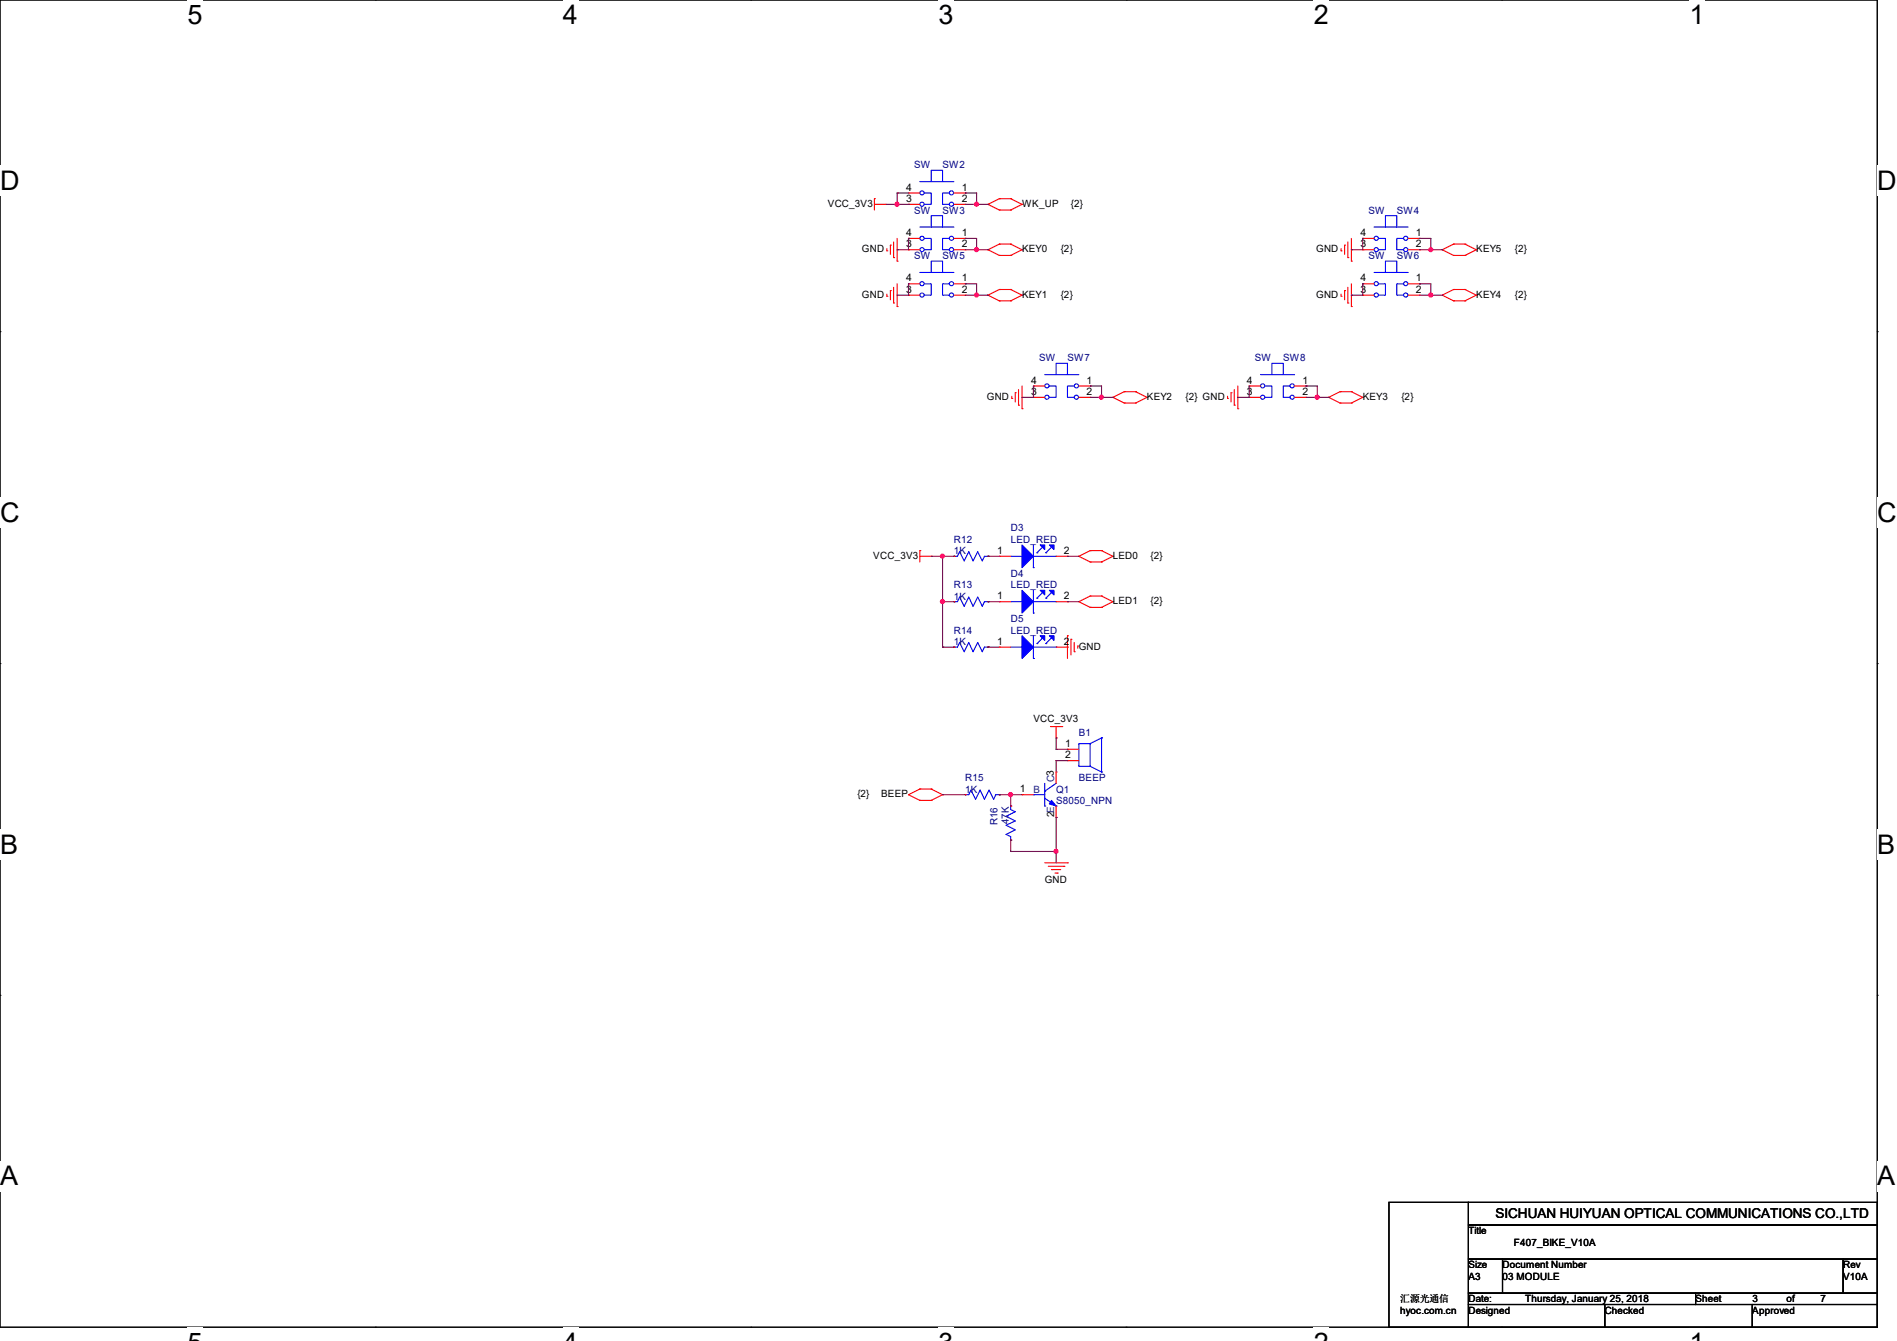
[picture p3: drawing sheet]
<svg xmlns="http://www.w3.org/2000/svg" width="297mm" height="210mm" viewBox="0 0 297 210" stroke-linecap="round" stroke-linejoin="round" font-family="sans-serif">
<path d="M0 0h293.9v207.9h-293.9z" fill="none" stroke="#000" stroke-width=".17"/>
<g fill="#fff">
<path d="M29.4 0h2.3v4.7h-2.3z"/>
<path d="M29.4 207.9h2.3v2.1h-2.3z"/>
</g>
<path d="M58.8 0h.1M58.8 207.9h.1" fill="none" stroke="#000" stroke-width=".17"/>
<g fill="#fff">
<path d="M88.1 0h2.4v4.7h-2.4z"/>
<path d="M88.1 207.9h2.4v2.1h-2.4z"/>
</g>
<path d="M117.6 0h.1M117.6 207.9h.1" fill="none" stroke="#000" stroke-width=".17"/>
<g fill="#fff">
<path d="M146.9 0h2.4v4.7h-2.4z"/>
<path d="M146.9 207.9h2.4v2.1h-2.4z"/>
</g>
<path d="M176.3 0h.1M176.3 207.9h.1" fill="none" stroke="#000" stroke-width=".17"/>
<g fill="#fff">
<path d="M205.7 0h2.4v4.7h-2.4z"/>
<path d="M205.7 207.9h2.4v2.1h-2.4z"/>
</g>
<path d="M235.1 0h.1M235.1 207.9h.1" fill="none" stroke="#000" stroke-width=".17"/>
<g fill="#fff">
<path d="M264.5 0h2.4v4.7h-2.4z"/>
<path d="M264.5 207.9h2.4v2.1h-2.4z"/>
<path d="M0 26h3v4.7h-3z"/>
<path d="M293.9 26h3.1v4.7h-3.1z"/>
<path d="M0 77.9h3v4.7h-3z"/>
<path d="M293.9 77.9h3.1v4.7h-3.1z"/>
</g>
<path d="M0 51.9h.1M293.9 51.9h.1" fill="none" stroke="#000" stroke-width=".17"/>
<g fill="#fff">
<path d="M0 129.9h2.8v4.7h-2.8z"/>
<path d="M293.9 129.9h2.9v4.7h-2.9z"/>
</g>
<path d="M0 103.9h.1M293.9 103.9h.1" fill="none" stroke="#000" stroke-width=".17"/>
<g fill="#fff">
<path d="M0 181.8h2.8v4.8h-2.8z"/>
<path d="M293.8 181.8h3v4.8h-3z"/>
</g>
<g fill="none" stroke="#000" stroke-width=".17">
<path d="M0 155.9h.1M293.9 155.9h.1M217.5 188.3h12.4v19.6h-12.4zM229.9 188.3h64v3.6h-64zM229.9 191.9h64v5.3h-64zM229.9 197.2h5.3v5.3h-5.3zM235.2 197.2h53.4v5.3h-53.4zM288.6 197.2h5.3v5.3h-5.3zM229.9 202.5h35.6v1.8h-35.6zM229.9 204.3h21.3v3.6h-21.3zM251.2 204.3h23.2v3.6h-23.2zM265.5 202.5h28.4v1.8h-28.4z"/>
<path d="M274.4 204.3h19.5v3.6h-19.5z"/>
</g>
<g fill="none" stroke="#f00" stroke-width=".17">
<path d="M136.9 31.1h.1M136.9 32h1.8M136.9 31.1v1.8M138.7 32h.1M138.9 39.3h.1M138.9 38.9v.4M139.4 38.4h.1M139.4 38.4v1.4M139.9 37.9v2.4M140.5 37.3v3.6M142.2 37.3h.1M142.2 39.1h.1"/>
<path d="M142.2 30.2h.1M142.2 32h.1M142.2 32h1.8M142.2 37.3h1.8M142.2 39.1h1.8M142.2 30.2h1.8M149.4 32h1.7M149.4 37.3h1.7M149.4 39.1h1.7M149.4 30.2h1.7M151.1 37.3h.1M151.1 39.1h.1"/>
<path d="M151.1 30.2h.1M151.1 32h.1M154.7 32h.1M154.7 39.1h.1M154.7 32l1.8 .9M154.7 39.1l1.8 .9M156.5 32.9h.1M156.5 31.1h.1M156.5 38.2h.1M156.5 32.9h1.7M156.5 31.1l-1.8 .9M156.5 31.1h1.7"/>
<path d="M156.5 38.2l-1.8 .9M156.5 38.2h1.7M158.2 32.9h.1M158.2 31.1h.1M158.2 38.2h.1M158.2 31.1l1.8 .9M158.2 38.2l1.8 .9M160 32h.1M160 39.1h.1M160 32l-1.8 .9M160 39.1l-1.8 .9M210 39.3h.1"/>
<path d="M210 38.9v.4M210.5 38.4h.1M210.5 38.4v1.4M211 37.9v2.4M211.6 37.3v3.6M213.4 37.3h.1M213.4 39.1h.1M213.4 37.3h1.7M213.4 39.1h1.7M220.5 37.3h1.7M220.5 39.1h1.7M222.2 37.3h.1"/>
<path d="M222.2 39.1h.1M225.8 39.1h.1M225.8 39.1l1.8 .9M227.6 38.2h.1M227.6 38.2h1.8M227.6 38.2l-1.8 .9M229.4 38.2h.1M229.4 38.2l1.7 .9M231.1 39.1h.1M231.1 39.1l-1.7 .9M138.9 46.4h.1M138.9 46.1v.3"/>
<path d="M139.4 45.5h.1M139.4 45.5v1.4M139.9 40.3h.1M139.9 47.5h.1M139.9 45v2.5M140.5 40.9h.1M140.5 48h.1M140.5 44.4v3.6M142.2 44.4h.1M142.2 46.2h.1M142.2 44.4h1.8M142.2 46.2h1.8"/>
<path d="M149.4 44.4h1.7M149.4 46.2h1.7M151.1 44.4h.1M151.1 46.2h.1M154.7 46.2h.1M154.7 46.2l1.8 .9M156.5 40h.1M156.5 47.1h.1M156.5 45.3h.1M156.5 40h1.7M156.5 47.1h1.7M156.5 45.3l-1.8 .9"/>
<path d="M156.5 45.3h1.7M158.2 40h.1M158.2 47.1h.1M158.2 45.3h.1M158.2 45.3l1.8 .9M160 46.2h.1M160 46.2l-1.8 .9M210 46.4h.1M210 46.1v.3M210.5 45.5h.1M210.5 45.5v1.4M211 40.3h.1"/>
<path d="M211 47.5h.1M211 45v2.5M211.6 40.9h.1M211.6 48h.1M211.6 44.4v3.6M213.4 44.4h.1M213.4 46.2h.1M213.4 44.4h1.7M213.4 46.2h1.7M220.5 44.4h1.7M220.5 46.2h1.7M222.2 44.4h.1"/>
<path d="M222.2 46.2h.1M225.8 46.2h.1M225.8 46.2l1.8 .9M227.6 40h.1M227.6 47.1h.1M227.6 45.3h.1M227.6 40h1.8M227.6 47.1h1.8M227.6 45.3h1.8M227.6 45.3l-1.8 .9M229.4 40h.1M229.4 47.1h.1"/>
<path d="M229.4 45.3h.1M229.4 45.3l1.7 .9M231.1 46.2h.1M231.1 46.2l-1.7 .9M158.4 62.4h.1M158.4 62.1v.3M159 61.5h.1M159 61.5v1.4M159.5 63.5h.1M159.5 61v2.5M160 64h.1M160 60.5v3.5"/>
<path d="M161.8 60.5h.1M161.8 62.2h.1M161.8 60.5h1.8M161.8 62.2h1.8M168.9 60.5h1.8M168.9 62.2h1.8M170.7 60.5h.1M170.7 62.2h.1M174.2 62.2h.1M174.2 62.2l1.8 .9M176 63.1h.1M176 61.3h.1"/>
<path d="M176 63.1h1.8M176 61.3l-1.8 .9M176 61.3h1.8M177.8 63.1h.1M177.8 61.3h.1M177.8 61.3l1.8 .9M179.6 62.2h.1M179.6 62.2l-1.8 .9M192.2 62.4h.1M192.2 62.1v.3M192.7 61.5h.1M192.7 61.5v1.4"/>
<path d="M193.3 63.5h.1M193.3 61v2.5M193.8 64h.1M193.8 60.5v3.5M195.6 60.5h.1M195.6 62.2h.1M195.6 60.5h1.8M195.6 62.2h1.8M202.7 60.5h1.8M202.7 62.2h1.8M204.5 60.5h.1M204.5 62.2h.1"/>
<path d="M208 62.2h.1M208 62.2l1.8 .9M209.8 63.1h.1M209.8 61.3h.1M209.8 63.1h1.8M209.8 61.3h1.8M209.8 61.3l-1.8 .9M211.6 63.1h.1M211.6 61.3h.1M211.6 61.3l1.8 .9M213.4 62.2h.1M213.4 62.2l-1.8 .9"/>
<path d="M144 86.2h.1M144 87.1h1.8M144 86.2v1.8M145.8 87.1h.1M149.4 94.2h.1M149.4 87.1h.1M154.7 94.2h.1M154.7 87.1h.1M156.5 87.1h.1M156.5 94.2h.1M156.5 87.1h1.7M156.5 94.2h1.7"/>
<path d="M165.4 87.1h1.7M165.4 94.2h1.7M167.1 99.6h.1M167.1 87.1h.1M167.1 94.2h.1M167.1 99.6v3.5M168.9 87.1h.1M168.9 94.2h.1M168.9 87.1l1.8 .9M168.9 94.2l1.8 .9M170.7 88h.1M170.7 86.2h.1"/>
<path d="M170.7 95.1h.1M170.7 93.3h.1M170.7 88h1.8M170.7 86.2l-1.8 .9M170.7 86.2h1.8M170.7 95.1h1.8M170.7 93.3l-1.8 .9M170.7 93.3h1.8M172.5 88h.1M172.5 86.2h.1M172.5 95.1h.1M172.5 93.3h.1"/>
<path d="M172.5 86.2l1.7 .9M172.5 93.3l1.7 .9M174.2 87.1h.1M174.2 94.2h.1M174.2 87.1l-1.7 .9M174.2 94.2l-1.7 .9M149.4 101.3h.1M154.7 101.3h.1M156.5 101.3h.1M156.5 101.3h1.7M164.5 113.8h1.7M165.4 115.6h.1"/>
<path d="M165.4 113.8v1.8M165.4 101.3h1.7M166.2 113.8h.1M167.1 101.3h.1M167.1 117.3h.1M167.1 119.1h.1M167.1 117.3h1.8M167.1 119.1h1.8M167.7 100.1h.1M167.7 100.1v2.5M168.2 102.1h.1M168.2 100.6v1.5"/>
<path d="M168.7 101.2h.1M168.7 101.2v.3M142.2 124.5h.1M142.2 124.5l1.8 .8M144 123.6h.1M144 125.3h.1M144 123.6l-1.8 .9M144 123.6h1.8M144 125.3h1.8M145.8 123.6h.1M145.8 125.3h.1M145.8 123.6l1.8 .9"/>
<path d="M147.6 124.5h.1M147.6 124.5l-1.8 .8M151.1 124.5h.1M156.5 124.5h.1M158.2 131.6h.1M158.2 126.2h.1M160 124.5h.1M160 124.5h1.8M163.6 135.1h3.5M164.1 135.7h2.5M164.6 136.2h.1M164.6 136.2h1.5"/>
<path d="M165.2 136.7h.3M165.4 128h.1M165.4 120.9h.1M165.4 120.9v1.8M165.4 126.2v1.8M165.5 136.7h.1M166.6 135.7h.1M167.1 135.1h.1"/>
</g>
<g fill="none" stroke="#00f" stroke-width=".17">
<path d="M144 35.6h5.4M144 28.4h5.4M144.7 37.3h1.1v1.8h-1.1M144.7 30.2h1.1v1.8h-1.1M145.8 35.6v-1.8h1.8v1.8M145.8 28.4v-1.7h1.8v1.7M148.6 37.3h-1v1.8h1M148.6 30.2h-1v1.8h1M215.1 35.6h5.4M215.9 37.3h1v1.8h-1M216.9 35.6v-1.8h1.8v1.8M219.8 37.3h-1.1v1.8h1.1"/>
<path d="M144 42.7h5.4M144.7 44.4h1.1v1.8h-1.1M145.8 42.7v-1.8h1.8v1.8M148.6 44.4h-1v1.8h1M163.6 58.7h5.3M165.4 58.7v-1.8h1.7v1.8M197.4 58.7h5.3M199.1 58.7v-1.8h1.8v1.8M215.1 42.7h5.4M215.9 44.4h1v1.8h-1M216.9 42.7v-1.8h1.8v1.8M219.8 44.4h-1.1v1.8h1.1"/>
<path d="M164.3 60.5h1.1v1.7h-1.1M168.2 60.5h-1.1v1.7h1.1M198.1 60.5h1v1.7h-1M202 60.5h-1.1v1.7h1.1M149.4 94.2h.1M149.4 87.1h.1M149.4 87.1h.5l.3-.7 .8 1.4 .7-1.4 .7 1.4 .7-1.4 .7 1.4 .3-.7h.6M149.4 94.2h.5l.3-.7 .8 1.5 .7-1.5 .7 1.5 .7-1.5 .7 1.5 .3-.8h.6M154.7 94.2h.1M154.7 87.1h.1M158.2 87.1h1.8M158.2 94.2h1.8"/>
<path d="M160 87.1h.1M160 94.2h.1M161.8 88.9h.1M161.8 96h.1M161.8 85.3v3.6M161.8 92.5v3.5M161.8 99.6v3.5M161.8 87.1h3.6M161.8 94.2h3.6M162.3 86.6h.1M162.3 93.7h.1M163.2 85.7l-.9 .9"/>
<path d="M163.2 99.9l-.9 .9M163.2 92.8l-.9 .9M163.7 86.6h.1M163.7 93.7h.1M164.6 85.7l-.9 .9M164.6 99.9l-.9 .9M164.6 92.8l-.9 .9M165.4 87.1h.1M165.4 94.2h.1M149.4 101.3h.1M149.4 101.3h.5l.3-.7 .8 1.5 .7-1.5 .7 1.5 .7-1.5 .7 1.5 .3-.8h.6M154.7 101.3h.1"/>
<path d="M158.2 101.3h1.8M160 101.3h.1M161.8 103.1h.1M161.8 101.3h3.6M162.3 100.8h.1M163.7 100.8h.1M165.4 101.3h.1M168.9 116.5h1.8v3.5h-1.8zM172.5 115.6h.1M172.5 115.6l-1.8 .9M172.5 115.6v5.3M151.1 124.5h.1"/>
<path d="M151.1 124.5h.6l.3-.8 .7 1.5 .8-1.5 .6 1.5 .8-1.5 .7 1.5 .3-.7h.6M156.5 124.5h.1M158.2 131.6h.1M158.2 126.2h.1M158.2 126.2v.6l.8 .3-1.5 .7 1.5 .8-1.5 .6 1.5 .8-1.5 .7 .7 .3v.6M161.8 124.5h.1M161.8 124.5h1.8M163.6 126.2h.1M163.6 123.9h.1M163.6 122.7v3.5M163.6 125l1.8 1.2M165.4 126.2h.1"/>
<path d="M165.4 122.7l-1.8 1.2M170.7 120l1.8 .9M172.5 120.9h.1"/>
<circle cx="144.4" cy="39.1" r=".33"/>
<circle cx="144.4" cy="37.3" r=".33"/>
<circle cx="144.4" cy="32" r=".33"/>
<circle cx="144.4" cy="30.2" r=".33"/>
<circle cx="149" cy="39.1" r=".33"/>
<circle cx="149" cy="30.2" r=".33"/>
<circle cx="149" cy="32" r=".33"/>
<circle cx="149" cy="37.3" r=".33"/>
<circle cx="215.5" cy="37.3" r=".33"/>
<circle cx="215.5" cy="39.1" r=".33"/>
<circle cx="220.1" cy="39.1" r=".33"/>
<circle cx="220.1" cy="37.3" r=".33"/>
<circle cx="144.4" cy="44.4" r=".33"/>
<circle cx="144.4" cy="46.2" r=".33"/>
<circle cx="149" cy="44.4" r=".33"/>
<circle cx="149" cy="46.2" r=".33"/>
<circle cx="215.5" cy="44.4" r=".33"/>
<circle cx="215.5" cy="46.2" r=".33"/>
<circle cx="220.1" cy="44.4" r=".33"/>
<circle cx="220.1" cy="46.2" r=".33"/>
<circle cx="163.9" cy="60.4" r=".33"/>
<circle cx="163.9" cy="62.2" r=".33"/>
<circle cx="168.5" cy="60.4" r=".33"/>
<circle cx="168.5" cy="62.2" r=".33"/>
<circle cx="197.7" cy="60.4" r=".33"/>
<circle cx="197.7" cy="62.2" r=".33"/>
<circle cx="202.3" cy="60.4" r=".33"/>
<circle cx="202.3" cy="62.2" r=".33"/>
</g>
<g fill="#00f" stroke="#00f" stroke-width=".17">
<path d="M160 85.3l1.8 1.8-1.8 1.8z"/>
<path d="M162.9 85.3h.7v.8z"/>
<path d="M164.3 85.3h.7v.8z"/>
<path d="M160 99.6l1.8 1.7-1.8 1.8z"/>
<path d="M162.9 99.6h.7v.7z"/>
<path d="M164.3 99.6h.7v.7z"/>
<path d="M164.6 125.3l.8 .9-1.1-.3z"/>
<path d="M160 92.5l1.8 1.7-1.8 1.8z"/>
<path d="M162.9 92.5h.7v.7z"/>
<path d="M164.3 92.5h.7v.7z"/>
</g>
<g fill="none" stroke="#800040" stroke-width=".17">
<path d="M138.7 32h3.5M140.5 32h.1M140.5 39.1h.1M140.5 30.2h.1M140.5 30.2h1.7M140.5 30.2v1.8M142.2 37.3h.1M142.2 32h.1M142.2 37.3v1.8h-1.7M151.1 37.3h.1M151.1 30.2h.1M151.1 32h3.6"/>
<path d="M151.1 39.1h3.6M151.1 37.3h1.8v1.8M151.1 30.2h1.8v1.8M152.9 32h.1M152.9 39.1h.1M154.7 32h.1M154.7 39.1h.1M211.6 39.1h.1M213.4 37.3h.1M213.4 37.3v1.8h-1.8M222.2 37.3h.1M222.2 39.1h3.6"/>
<path d="M222.2 37.3h1.8v1.8M224 39.1h.1M225.8 39.1h.1M140.5 46.2h.1M142.2 44.4h.1M142.2 44.4v1.8h-1.7M151.1 44.4h.1M151.1 46.2h3.6M151.1 44.4h1.8v1.8M152.9 46.2h.1M154.7 46.2h.1M211.6 46.2h.1"/>
<path d="M213.4 44.4h.1M213.4 44.4v1.8h-1.8M222.2 44.4h.1M222.2 46.2h3.6M222.2 44.4h1.8v1.8M224 46.2h.1M225.8 46.2h.1M160 62.2h.1M161.8 60.5h.1M161.8 60.5v1.7h-1.8M170.7 60.5h.1M170.7 62.2h3.5"/>
<path d="M170.7 60.5h1.8v1.7M172.5 62.2h.1M174.2 62.2h.1M193.8 62.2h.1M195.6 60.5h.1M195.6 60.5v1.7h-1.8M204.5 60.5h.1M204.5 62.2h3.5M204.5 60.5h1.7v1.7M206.2 62.2h.1M208 62.2h.1M145.8 87.1h.1"/>
<path d="M145.8 87.1h3.6M147.6 87.1h.1M147.6 94.2h.1M147.6 94.2h1.8M147.6 87.1v14.2M154.7 87.1h.1M154.7 94.2h.1M154.7 87.1h1.8M154.7 94.2h1.8M167.1 87.1h.1M167.1 94.2h.1M167.1 87.1h1.8"/>
<path d="M167.1 94.2h1.8M147.6 101.3h.1M147.6 101.3h1.8M154.7 101.3h.1M154.7 101.3h1.8M165.4 119.1h.1M165.4 117.3h.1M165.4 115.6h.1M165.4 115.6v1.7M165.4 119.1v1.8M165.4 119.1h1.7M165.4 117.3h1.7"/>
<path d="M147.6 124.5h.1M147.6 124.5h3.5M156.5 124.5h.1M156.5 124.5h3.5M158.2 124.5h.1M158.2 133.3h.1M158.2 131.6h.1M158.2 124.5v1.7M158.2 131.6v1.7M158.2 133.3h7.2M165.4 128h.1M165.4 133.3h.1"/>
<path d="M165.4 128v7.1"/>
</g>
<g fill="#f0f" stroke="#f0f" stroke-width=".17">
<circle cx="165.3" cy="133.3" r=".32"/>
<circle cx="158.2" cy="124.4" r=".32"/>
<circle cx="147.6" cy="94.2" r=".32"/>
<circle cx="147.6" cy="87.1" r=".32"/>
<circle cx="152.9" cy="46.2" r=".32"/>
<circle cx="206.2" cy="62.2" r=".32"/>
<circle cx="224" cy="46.2" r=".32"/>
<circle cx="140.4" cy="32" r=".32"/>
<circle cx="152.9" cy="32" r=".32"/>
<circle cx="152.9" cy="39.1" r=".32"/>
<circle cx="172.4" cy="62.2" r=".32"/>
<circle cx="224" cy="39.1" r=".32"/>
</g>
<g font-size="4.2">
<text x="29.4" y="3.8">5</text>
<text x="88.1" y="3.8">4</text>
<text x="146.9" y="3.8">3</text>
<text x="205.7" y="3.8">2</text>
<text x="264.5" y="3.8">1</text>
<text x="0" y="29.8">D</text>
<text x="293.9" y="29.8">D</text>
<text x="0" y="81.7">C</text>
<text x="293.9" y="81.7">C</text>
<text x="0" y="133.7">B</text>
<text x="293.9" y="133.7">B</text>
<text x="0" y="185.6">A</text>
<text x="293.9" y="185.6">A</text>
</g>
<text font-size="2.1" x="234.1" y="190.8">SICHUAN HUIYUAN OPTICAL COMMUNICATIONS CO.,LTD</text>
<g font-size="1.6">
<text x="141.9" y="29.8">4</text>
<text x="150.6" y="29.8">1</text>
<text x="129.6" y="32.4">VCC_3V3</text>
<text x="141.9" y="31.6">3</text>
<text x="150.6" y="31.6">2</text>
<text x="160" y="32.4">WK_UP</text>
<text x="167.7" y="32.4">{2}</text>
<text x="135" y="39.5">GND</text>
<text x="141.9" y="37">4</text>
<text x="141.9" y="38.7">3</text>
<text x="150.6" y="37">1</text>
<text x="150.6" y="38.7">2</text>
<text x="160" y="39.5">KEY0</text>
<text x="166.1" y="39.5">{2}</text>
<text x="206.1" y="39.5">GND</text>
<text x="213" y="37">4</text>
<text x="213" y="38.7">3</text>
<text x="221.7" y="37">1</text>
<text x="221.7" y="38.7">2</text>
<text x="231.1" y="39.5">KEY5</text>
<text x="237.2" y="39.5">{2}</text>
<text x="135" y="46.6">GND</text>
<text x="141.9" y="44.1">4</text>
<text x="141.9" y="45.8">3</text>
<text x="150.6" y="44.1">1</text>
<text x="150.6" y="45.8">2</text>
<text x="160" y="46.6">KEY1</text>
<text x="166.1" y="46.6">{2}</text>
<text x="206.1" y="46.6">GND</text>
<text x="213" y="44.1">4</text>
<text x="213" y="45.8">3</text>
<text x="221.7" y="44.1">1</text>
<text x="221.7" y="45.8">2</text>
<text x="231.1" y="46.6">KEY4</text>
<text x="237.2" y="46.6">{2}</text>
<text x="154.5" y="62.6">GND</text>
<text x="161.5" y="60.1">4</text>
<text x="161.5" y="61.8">3</text>
<text x="170.1" y="60.1">1</text>
<text x="170.1" y="61.8">2</text>
<text x="179.6" y="62.6">KEY2</text>
<text x="185.6" y="62.6">{2} GND</text>
<text x="195.2" y="60.1">4</text>
<text x="195.2" y="61.8">3</text>
<text x="203.9" y="60.1">1</text>
<text x="203.9" y="61.8">2</text>
<text x="213.4" y="62.6">KEY3</text>
<text x="219.4" y="62.6">{2}</text>
<text x="136.7" y="87.5">VCC_3V3</text>
<text x="156.1" y="86.7">1</text>
<text x="166.6" y="86.7">2</text>
<text x="174.2" y="87.5">LED0</text>
<text x="180.1" y="87.5">{2}</text>
<text x="156.1" y="93.9">1</text>
<text x="166.6" y="93.9">2</text>
<text x="174.2" y="94.6">LED1</text>
<text x="180.1" y="94.6">{2}</text>
<text x="156.1" y="101">1</text>
<text x="166.6" y="101">2</text>
<text x="168.9" y="101.7">GND</text>
<text x="161.8" y="113.1">VCC_3V3</text>
<text x="166.8" y="117">1</text>
<text x="166.8" y="118.7">2</text>
<text x="134.2" y="124.8">{2}</text>
<text x="138" y="124.8">BEEP</text>
<text x="159.7" y="124.1">1</text>
<text x="165.1" y="128" transform="rotate(-90 165.1 128)">2E</text>
<text x="163.6" y="138.3">GND</text>
<text x="229.9" y="193.3">Title</text>
<text x="237" y="195.1">F407_BIKE_V10A</text>
<text x="219.2" y="204">汇源光通信</text>
<text x="229.9" y="198.6">Size</text>
<text x="229.9" y="204">Date:</text>
<text x="229.9" y="200.4">A3</text>
<text x="235.2" y="200.4">03 MODULE</text>
<text x="235.3" y="198.6">Document Number</text>
<text x="238.8" y="204">Thursday, January 25, 2018</text>
<text x="265.5" y="204">Sheet</text>
<text x="274.4" y="204">3</text>
<text x="279.7" y="204">of</text>
<text x="285" y="204">7</text>
<text x="288.6" y="200.4">V10A</text>
<text x="288.6" y="198.6">Rev</text>
<text x="219.2" y="205.7">hyoc.com.cn</text>
<text x="229.9" y="205.7">Designed</text>
<text x="251.2" y="205.7">Checked</text>
<text x="274.4" y="205.7">Approved</text>
</g>
<g font-size="1.6" fill="#000080">
<text x="143.1" y="26.3">SW</text>
<text x="147.6" y="26.3">SW2</text>
<text x="143.1" y="33.4">SW</text>
<text x="147.6" y="33.4">SW3</text>
<text x="214.2" y="33.4">SW</text>
<text x="218.7" y="33.4">SW4</text>
<text x="143.1" y="40.6">SW</text>
<text x="147.6" y="40.6">SW5</text>
<text x="214.2" y="40.6">SW</text>
<text x="218.7" y="40.6">SW6</text>
<text x="162.7" y="56.6">SW</text>
<text x="167.1" y="56.6">SW7</text>
<text x="196.5" y="56.6">SW</text>
<text x="200.9" y="56.6">SW8</text>
<text x="158.2" y="83.2">D3</text>
<text x="149.4" y="85">R12</text>
<text x="149.4" y="86.8">1K</text>
<text x="158.2" y="85">LED_RED</text>
<text x="149.4" y="92.1">R13</text>
<text x="149.4" y="93.9">1K</text>
<text x="158.2" y="90.3">D4</text>
<text x="158.2" y="92.1">LED_RED</text>
<text x="149.4" y="99.2">R14</text>
<text x="149.4" y="101">1K</text>
<text x="158.2" y="97.4">D5</text>
<text x="158.2" y="99.2">LED_RED</text>
<text x="168.9" y="115.2">B1</text>
<text x="151.1" y="122.3">R15</text>
<text x="151.1" y="124.1">1K</text>
<text x="165.4" y="124.1">Q1</text>
<text x="165.4" y="125.9">S8050_NPN</text>
<text x="168.9" y="122.3">BEEP</text>
<text x="156.2" y="129.2" transform="rotate(-90 156.2 129.2)">R16</text>
<text x="157.9" y="129.1" transform="rotate(-90 157.9 129.1)">47K</text>
</g>
<g font-size="1.6" fill="#004080">
<text x="161.8" y="124.1">B</text>
<text x="165.1" y="122.5" transform="rotate(-90 165.1 122.5)">C3</text>
</g>
</svg>
